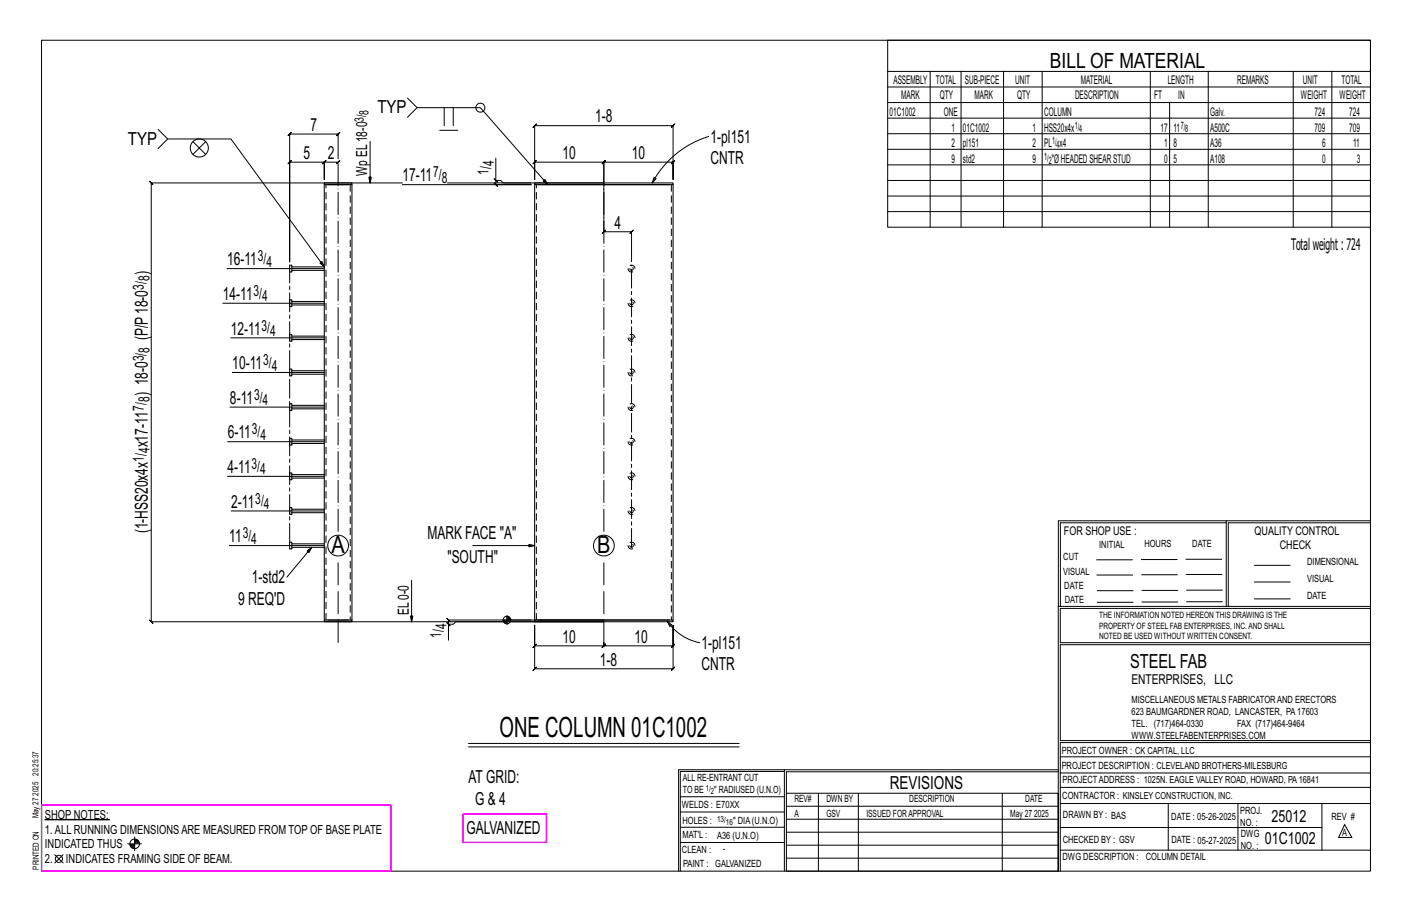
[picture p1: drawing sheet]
<svg xmlns="http://www.w3.org/2000/svg" width="432mm" height="279mm" viewBox="0 0 432 279" stroke-linecap="round" stroke-linejoin="round" font-family="sans-serif">
<path d="M13.8 250.5l19.6 .1z" fill="#000" stroke="#000" stroke-width=".31"/>
<g fill="none" stroke="#000" stroke-width=".31">
<path d="M12.7 12.3h406.4v254h-406.4zM271.5 12.3h147.6v57.2h-147.6zM48.3 39.5l3 3h19.3l28.6 39.1-1.4-1.2 .6-.5 .8 1.7M124.6 30l2.9 2.9h19.4l20.6 23.5-1.4-1 .6-.5 .8 1.5M127.5 32.9l-2.9 2.9M134.5 39.8h5.5M135.8 32.9v5.5M138.6 32.9v5.5M163.5 38.4l-.5 .5 1-1-.5 .5h42.3l-.5 .5 1-1-.5 .5v16.5v-5.3l.5-.5-1 1 .5-.5h-21.1l.5-.5-1 1 1-1-1 1 .5-.5h-21.2l.5-.5-1 1 .5-.5v5.3zM271.5 21.8h147.6M271.5 26.6h147.6M271.5 31.4h147.6"/>
<path d="M271.5 36.1h147.6M284.5 21.8v47.7M293.9 21.8v47.7M306.9 21.8v47.7M318.7 21.8v47.7M351.8 21.8v47.7M357.7 31.4v38.1M369.5 21.8v47.7M395.5 21.8v47.7M407.3 21.8v47.7M51.3 42.5l-3 2.9M59 43.3l1.9 1.9 2-1.9"/>
<path d="M59 47.2l1.9-2 2 2M103.4 48.5v-7.5l.5-.5-1 1 .5-.5h-14.8l.5-.5-1 1 .5-.5v39v-30.4l-.5 .5 1-1-.5 .5h10.6l-.5 .5 1-1-.5 .5v5.3v-5.3l-.5 .5 1-1-.5 .5h4.2l-.5 .5 1-1-.5 .5M113.2 43.2v12.7l-.4-1.7h.8l-.4 1.7M123 55.9h-76.8l-.5-.5 1 1-.5-.5v134.2l-.5-.5 1 1-.5-.5h138.5h-45.3l-.8 .7h-1.5v4.9M136.8 55.9h47.9M151.1 54.7l1 1zM151.6 48.3v6.9h1.5l.8 .7h8.5M151.6 55.2v1.2l-.5-.5 1 1-.5-.5h10.8h-39.4M184.7 49.6v21.2l-.5 .5 1-1-.5 .5h8.4l-.5 .5 1-1-.5 .5v9.2M200 54.2l.7 .4-1.2 1.3zM216.7 41.7a29.2 29.2 0 0 0-17.2 14.2M271.5 40.9h147.6"/>
<path d="M271.5 45.6h147.6M271.5 50.4h147.6M271.5 55.2h147.6M271.5 59.9h147.6M271.5 64.7h147.6M68.1 92.7h31.1M69.4 82.1h29.8M70.6 103.3h28.6M71 113.9h28.2M69.6 135h29.6M70.3 124.4h28.9M69.6 145.6h29.6"/>
<path d="M70.7 156.2h28.5M375 159.8h-50.7v25.6M375 159.2h-51.3l-.1 107.1M419.1 159.2h-44.1v26.2M419.1 159.8h-43.5v25.6M70.1 166.8h29.1M95.3 167.3l-1.4 1.1 .6 .5 .8-1.6-7.6 9.1M125.9 177.4v12.7l-.4-1.8h.8l-.4 1.8M144.6 166.8h18.9l-1.8 .4v-.8l1.8 .4M335.4 171.1h10.9M335.4 175.8h11M349 171h11"/>
<path d="M349.1 175.7h11M362.7 171h10.9M362.7 175.6h11M383.6 172.8h11M383.6 177.9h11M136.6 190.3l1 1zM153.6 189.5h8.8M153.9 189.7h1.1M153.9 190h1.1M154.1 190.2h.9M154.2 190.4h.8M154.5 190.6h.5"/>
<path d="M155 188.1v2.8M155 189.3h1.2M155 189.1h1.1M155 188.9h1M155 188.7h.8M155 188.5h.5M163.5 191.1v6.3l-.5 .5 1-1-.5 .5h21.2l-.5 .5 1-1-.5 .5v-1v1l-.5 .5 1-1-.5 .5h21.1l-.5 .5 1-1-.5 .5v-6.3v13.3l.5-.5-1 1 .5-.5h-42.3l.5-.5-1 1 .5-.5zM184.7 189.5h-47.6l-.5-.5 1 1-.5-.5v1.3M204 189.9l1.4 1.1-.6 .5zM204 189.9a15.6 15.6 0 0 0 10 6.6M323.7 185.4h95.4M335.5 184.1h11"/>
<path d="M335.5 180.6h11M349.2 184h11M349.2 180.5h11M362.9 180.4h10.9M362.9 184h10.9M383.6 183.1h11M419.1 186h-94.9v10.5h94.9M419.1 197.1h-94.9v29.3h94.9v.6h-94.9v39.3M143.3 227.3h82.7M143.3 228.3h82.7M239.9 235.8h-31.9v30.5M239.9 235.3h-32.4v31"/>
<path d="M323.6 235.3h-83.7v31M323.6 235.9h-83.1v6.6M324.2 236.3h94.9M324.2 231.4h94.9M39.1 258h4.2M39.7 258.2h1.5M39.8 258.4h1.4M39.9 258.7h1.3M40.1 258.9h1.1M40.4 259.2h.8M41.2 255.8v4.3M41.2 257.7h1.4"/>
<path d="M41.2 257.2h1.3M41.2 257.5h1.4M41.2 256.7h.8M41.2 257h1.1M208 252.9h31.9M208 257.5h31.9M208 243.6h31.9M208 248.2h31.9M240.5 242.5h83.1v23.8h-83.1zM240.5 258.4h83.1M240.5 254.4h83.1M240.5 250.4h83.1"/>
<path d="M240.5 246.5h83.1M250.3 242.5v23.8M262.5 242.5v23.8M306.5 242.5v23.8M324.2 253h80.1M324.2 245.6h94.9M324.2 259.9h94.9M324.2 240.7h94.9M357.3 245.6v14.3M378.6 245.6v14.3M404.3 245.6v14.3M411.2 252.1l2.2 3.9h-4z"/>
<path d="M16.8 261.3l2.5 2.5M19.3 261.3l-2.5 2.5M240.5 262.3h83.1"/>
<circle cx="146.9" cy="32.9" r="1.38"/>
<circle cx="60.9" cy="45.2" r="2.77"/>
<circle cx="103.4" cy="166.8" r="3.2"/>
<circle cx="184.7" cy="166.8" r="3.2"/>
<circle cx="155" cy="189.5" r="1.16"/>
<circle cx="41.2" cy="258" r="1.47"/>
<circle cx="18" cy="262.5" r="1.1"/>
</g>
<path d="M12.7 246.1h106.8v20.2h-106.8zM141.6 248.9h25.5v8.6h-25.5z" fill="none" stroke="#f0f" stroke-width=".5"/>
<g fill="none" stroke="#000" stroke-width=".32">
<path d="M99.2 55.9h8.4v.5h-8.4zM99.2 56.4v133.1M100.2 56.4h6.4M107.6 56.4v133.1M163.5 55.9h42.3v.5h-42.3zM163.5 56.4v133.1M164.6 56.4h40.2M205.8 56.4v133.1M88.6 91.7h.6v2h-.6zM88.6 81.1h.6v2.1h-.6zM89.2 92.2h10M89.2 93.2h10"/>
<path d="M89.2 81.6h10M89.2 82.6h10M88.6 102.2h.6v2.1h-.6zM88.6 112.8h.6v2.1h-.6zM89.2 102.7h10M89.2 103.8h10M89.2 113.3h10M89.2 114.4h10M88.6 134h.6v2.1h-.6zM88.6 123.4h.6v2.1h-.6zM89.2 135.6h10M89.2 134.5h10"/>
<path d="M89.2 125h10M89.2 123.9h10M88.6 155.2h.6v2h-.6zM88.6 144.6h.6v2.1h-.6zM89.2 156.7h10M89.2 155.7h10M89.2 146.1h10M89.2 145.1h10M88.6 165.7h.6v2.1h-.6zM89.2 167.3h10M89.2 166.2h10M99.2 189.5h8.4v.6h-8.4z"/>
<path d="M100.2 189.5h6.4M163.5 189.5h42.3v.6h-42.3zM164.6 189.5h40.2"/>
</g>
<g fill="none" stroke="#000" stroke-width=".31" stroke-dasharray="2 1.4">
<path d="M107.1 56.4v133.1M205.3 56.4v133.1M99.7 189.5v-133.1M164 189.5v-133.1"/>
<circle cx="193.1" cy="82.1" r="1.06"/>
<circle cx="193.1" cy="92.7" r="1.06"/>
<circle cx="193.1" cy="92.7" r=".53"/>
<circle cx="193.1" cy="82.1" r=".53"/>
<circle cx="193.1" cy="113.9" r="1.06"/>
<circle cx="193.1" cy="103.3" r="1.06"/>
<circle cx="193.1" cy="103.3" r=".53"/>
<circle cx="193.1" cy="113.9" r=".53"/>
<circle cx="193.1" cy="124.4" r="1.06"/>
<circle cx="193.1" cy="135" r="1.06"/>
<circle cx="193.1" cy="135" r=".53"/>
<circle cx="193.1" cy="124.4" r=".53"/>
<circle cx="193.1" cy="145.6" r="1.06"/>
<circle cx="193.1" cy="156.2" r="1.06"/>
<circle cx="193.1" cy="145.6" r=".53"/>
<circle cx="193.1" cy="156.2" r=".53"/>
<circle cx="193.1" cy="166.8" r="1.06"/>
<circle cx="193.1" cy="166.8" r=".53"/>
</g>
<path d="M103.4 162.4v-112.8M184.7 162.4v-112.8M103.4 196.4v-25.3M184.7 196.4v-25.3" fill="none" stroke="#000" stroke-width=".31" stroke-dasharray="6.8 1 0 1"/>
<path d="M88.6 165.7v-82.5M193.1 167.3v-86.2" fill="none" stroke="#000" stroke-width=".31" stroke-dasharray="5.8 1 1 1"/>
<text font-size="8.6" x="152.8" y="225.3">ONE COLUMN 01C1002</text>
<g font-size="7.3">
<text x="101.3" y="169.1">A</text>
<text x="182.6" y="169.1">B</text>
</g>
<text font-size="6.4" x="321.1" y="20.7">BILL OF MATERIAL</text>
<text font-size="5.9" x="345.6" y="204.1">STEEL FAB</text>
<g font-size="5.5">
<text x="115.4" y="34.7">TYP</text>
<text x="95" y="40">7</text>
<text x="182" y="37.4">1-8</text>
<text x="39.1" y="44.3">TYP</text>
<text x="217.3" y="43.6">1-pl151</text>
<text x="92.8" y="48.6">5</text>
<text x="100.3" y="48.6">2</text>
<text x="172" y="48.6">10</text>
<text x="193.2" y="48.6">10</text>
<text x="217.3" y="50.2">CNTR</text>
<text x="123" y="55.5">17-11</text>
<text x="187.9" y="69.9">4</text>
<text x="69.4" y="81.1">16-11</text>
<text x="45.3" y="84.2" transform="rotate(-90 45.3 84.2)">)</text>
<text x="68.1" y="91.7">14-11</text>
<text x="45.3" y="104.1" transform="rotate(-90 45.3 104.1)">(P/P18-0</text>
<text x="70.6" y="102.3">12-11</text>
<text x="71" y="112.9">10-11</text>
<text x="45.3" y="121.1" transform="rotate(-90 45.3 121.1)">) 18-0</text>
<text x="70.3" y="123.5">8-11</text>
<text x="45.3" y="136.8" transform="rotate(-90 45.3 136.8)">x17-11</text>
<text x="69.6" y="134">6-11</text>
<text x="69.6" y="144.6">4-11</text>
<text x="70.7" y="155.2">2-11</text>
<text x="45.3" y="163.1" transform="rotate(-90 45.3 163.1)">(1-HSS20x4x</text>
<text x="70.1" y="165.8">11</text>
<text x="130.8" y="164.7">MARK FACE &quot;A&quot;</text>
<text x="136.8" y="172.1">&quot;SOUTH&quot;</text>
<text x="77" y="178.3">1-std2</text>
<text x="72.8" y="184.9">9 REQ'D</text>
<text x="172" y="196.4">10</text>
<text x="194" y="196.4">10</text>
<text x="183.4" y="203.4">1-8</text>
<text x="214.5" y="198.4">1-pl151</text>
<text x="214.5" y="204.9">CNTR</text>
<text x="143.3" y="239.4">AT GRID:</text>
<text x="145.3" y="246">G &amp; 4</text>
<text x="272.2" y="241.1">REVISIONS</text>
<text x="142.7" y="255">GALVANIZED</text>
</g>
<g font-size="5.1">
<text x="388.9" y="251.3">25012</text>
<text x="386.8" y="258.1">01C1002</text>
</g>
<text font-size="4.9" x="394.8" y="76.4">Totalweight : 724</text>
<g font-size="4.7">
<text x="112.3" y="53.8" transform="rotate(-90 112.3 53.8)">Wp EL18-0</text>
<text x="149.4" y="53.4" transform="rotate(-90 149.4 53.4)">1/</text>
<text x="151" y="50.8" transform="rotate(-90 151 50.8)">4</text>
<text x="132.5" y="54.2">7/</text>
<text x="135.1" y="55.9">8</text>
<text x="78.9" y="79.9">3/</text>
<text x="81.5" y="81.5">4</text>
<text x="44" y="88.5" transform="rotate(-90 44 88.5)">3/</text>
<text x="45.7" y="85.9" transform="rotate(-90 45.7 85.9)">8</text>
<text x="77.6" y="90.5">3/</text>
<text x="80.2" y="92.1">4</text>
<text x="80" y="101">3/</text>
<text x="45.7" y="107.9" transform="rotate(-90 45.7 107.9)">8</text>
<text x="82.6" y="102.7">4</text>
<text x="44" y="110.5" transform="rotate(-90 44 110.5)">3/</text>
<text x="80.5" y="111.6">3/</text>
<text x="83.1" y="113.3">4</text>
<text x="44" y="125.5" transform="rotate(-90 44 125.5)">7/</text>
<text x="45.7" y="122.9" transform="rotate(-90 45.7 122.9)">8</text>
<text x="77.7" y="122.2">3/</text>
<text x="80.3" y="123.9">4</text>
<text x="77" y="132.8">3/</text>
<text x="79.6" y="134.5">4</text>
<text x="44" y="141.1" transform="rotate(-90 44 141.1)">1/</text>
<text x="45.7" y="138.5" transform="rotate(-90 45.7 138.5)">4</text>
<text x="76.9" y="143.4">3/</text>
<text x="79.6" y="145">4</text>
<text x="78.1" y="154">3/</text>
<text x="80.7" y="155.6">4</text>
<text x="74.2" y="164.5">3/</text>
<text x="76.8" y="166.2">4</text>
<text x="125" y="187.9" transform="rotate(-90 125 187.9)">EL0-0</text>
<text x="134.9" y="194.9" transform="rotate(-90 134.9 194.9)">1/</text>
<text x="136.6" y="192.3" transform="rotate(-90 136.6 192.3)">4</text>
</g>
<text font-size="4.2" x="346" y="209.1">ENTERPRISES, LLC</text>
<g font-size="4">
<text x="112.7" y="35" transform="rotate(-90 112.7 35)">8</text>
<text x="111.3" y="37.3" transform="rotate(-90 111.3 37.3)">3/</text>
</g>
<g font-size="3.8">
<text x="13.8" y="250.3">SHOP NOTES:</text>
<text x="13.8" y="254.8">1.ALL RUNNING DIMENSIONSARE MEASURED FROM TOP OF BASE PLATE</text>
<text x="13.8" y="263.9">2.</text>
<text x="13.8" y="259.3">INDICATED THUS</text>
<text x="20.2" y="263.9">INDICATES FRAMING SIDE OF BEAM.</text>
</g>
<g font-size="3.7">
<text x="273.2" y="25.6">ASSEMBLY</text>
<text x="286.2" y="25.6">TOTAL</text>
<text x="295.1" y="25.6">SUB-PIECE</text>
<text x="310.4" y="25.6">UNIT</text>
<text x="330.5" y="25.6">MATERIAL</text>
<text x="357.1" y="25.6">LENGTH</text>
<text x="378.3" y="25.6">REMARKS</text>
<text x="398.4" y="25.6">UNIT</text>
<text x="410.2" y="25.6">TOTAL</text>
<text x="272.1" y="35.5">01C1002</text>
<text x="275.6" y="30.4">MARK</text>
<text x="287.4" y="30.4">QTY</text>
<text x="288.6" y="35.5">ONE</text>
<text x="298" y="30.4">MARK</text>
<text x="311" y="30.4">QTY</text>
<text x="319.3" y="35.5">COLUMN</text>
<text x="328.7" y="30.4">DESCRIPTION</text>
<text x="353" y="30.4">FT</text>
<text x="360.3" y="30.4">IN</text>
<text x="370.1" y="35.5">Galv.</text>
<text x="397.8" y="30.4">WEIGHT</text>
<text x="402" y="35.5">724</text>
<text x="409.6" y="30.4">WEIGHT</text>
<text x="412.6" y="35.5">724</text>
<text x="290.9" y="40.2">1</text>
<text x="294.5" y="40.2">01C1002</text>
<text x="315.8" y="40.2">1</text>
<text x="319.3" y="40.2">HSS20x4x</text>
<text x="354.9" y="40.2">17</text>
<text x="358.9" y="40.2">11</text>
<text x="370.1" y="40.2">A500C</text>
<text x="402" y="40.2">709</text>
<text x="412.6" y="40.2">709</text>
<text x="290.9" y="45">2</text>
<text x="294.5" y="45">pl151</text>
<text x="315.8" y="45">2</text>
<text x="319.3" y="45">PL x4</text>
<text x="356" y="45">1</text>
<text x="358.9" y="45">8</text>
<text x="370.1" y="45">A36</text>
<text x="404.3" y="45">6</text>
<text x="413.8" y="45">11</text>
<text x="290.9" y="49.7">9</text>
<text x="294.5" y="49.7">std2</text>
<text x="315.8" y="49.7">9</text>
<text x="321.6" y="49.7">&quot;ØHEADEDSHEARSTUD</text>
<text x="356" y="49.7">0</text>
<text x="358.9" y="49.7">5</text>
<text x="370.1" y="49.7">A108</text>
<text x="404.3" y="49.7">0</text>
<text x="415" y="49.7">3</text>
<text x="325.3" y="163.4">FOR SHOP USE :</text>
<text x="383.7" y="163.4">QUALITY CONTROL</text>
<text x="391.4" y="167.8">CHECK</text>
</g>
<g font-size="3.1">
<text x="328.6" y="39.4">1/</text>
<text x="330" y="40.5">4</text>
<text x="361.1" y="39.4">7/</text>
<text x="362.5" y="40.5">8</text>
<text x="321.7" y="44.1">1/</text>
<text x="323.1" y="45.3">4</text>
<text x="319.3" y="48.9">1/</text>
<text x="320.7" y="50">2</text>
<text x="336.2" y="167.4">INITIAL</text>
<text x="350" y="167.1">HOURS</text>
<text x="364.6" y="167.2">DATE</text>
<text x="325.2" y="171.3">CUT</text>
<text x="399.8" y="172.8">DIMENSIONAL</text>
<text x="325.1" y="175.8">VISUAL</text>
<text x="399.8" y="177.9">VISUAL</text>
<text x="325.5" y="180">DATE</text>
<text x="325.7" y="184.4">DATE</text>
<text x="399.8" y="183.1">DATE</text>
<text x="346" y="215">MISCELLANEOUS METALS FABRICATORAND ERECTORS</text>
<text x="346" y="218.6">623 BAUMGARDNER ROAD, LANCASTER, PA17603</text>
<text x="346" y="225.8">WWW.STEELFABENTERPRISES.COM</text>
<text x="346" y="222.2">TEL. (717)464-0330</text>
<text x="378.3" y="222.2">FAX (717)464-9464</text>
<text x="324.7" y="230.5">PROJECT OWNER : CK CAPITAL, LLC</text>
<text x="208.8" y="238.8">ALL RE-ENTRANT CUT</text>
<text x="324.7" y="235.1">PROJECT DESCRIPTION : CLEVELAND BROTHERS-MILESBURG</text>
<text x="324.9" y="239.5">PROJECTADDRESS : 1025N. EAGLE VALLEY ROAD, HOWARD, PA16841</text>
<text x="208.8" y="242.5">TO BE</text>
<text x="218.4" y="242.5">&quot; RADIUSED (U.N.O)</text>
<text x="242.9" y="245.3">REV#</text>
<text x="252.7" y="245.3">DWN BY</text>
<text x="278.1" y="245.3">DESCRIPTION</text>
<text x="313.5" y="245.3">DATE</text>
<text x="324.9" y="244.2">CONTRACTOR : KINSLEY CONSTRUCTION, INC.</text>
<text x="208.5" y="247">WELDS : E70XX</text>
<text x="208.7" y="251.7">HOLES :</text>
<text x="224.2" y="251.8">&quot; DIA(U.N.O)</text>
<text x="242.9" y="249.9">A</text>
<text x="252.7" y="249.9">GSV</text>
<text x="264.9" y="249.9">ISSUED FORAPPROVAL</text>
<text x="309" y="249.9">May 27</text>
<text x="316.2" y="249.9">2025</text>
<text x="325.1" y="250">DRAWN BY : BAS</text>
<text x="358.2" y="250.5">DATE : 05-26-2025</text>
<text x="379.3" y="248.9">PROJ.</text>
<text x="407.2" y="250.5">REV #</text>
<text x="208.7" y="256.3">MAT'L :</text>
<text x="219.3" y="256.4">A36 (U.N.O)</text>
<text x="325" y="257.6">CHECKED BY : GSV</text>
<text x="358.3" y="257.7">DATE : 05-27-2025</text>
<text x="379.3" y="252.5">NO. :</text>
<text x="379.5" y="255.9">DWG</text>
<text x="410.5" y="255.5">A</text>
<text x="208.6" y="260.7">CLEAN :</text>
<text x="221.1" y="260.6">-</text>
<text x="324.9" y="262.9">DWG DESCRIPTION :</text>
<text x="350.4" y="263">COLUMN DETAIL</text>
<text x="379.5" y="259.5">NO. :</text>
<text x="208.9" y="265">PAINT : GALVANIZED</text>
</g>
<g font-size="2.7">
<text x="336.1" y="189">THE INFORMATION NOTED HEREON THIS DRAWING IS THE</text>
<text x="336.1" y="195.4">NOTED BE USED WITHOUT WRITTEN CONSENT.</text>
<text x="336.1" y="192.2">PROPERTY OF STEEL FAB ENTERPRISES, INC.AND SHALL</text>
</g>
<g font-size="2.6">
<text x="215.9" y="241.8">1/</text>
<text x="217.4" y="242.7">2</text>
<text x="219.3" y="251.1">13/</text>
<text x="222" y="252.1">16</text>
</g>
<g font-size="2.5">
<text x="11.7" y="237.1" transform="rotate(-90 11.7 237.1)">20:25:37</text>
<text x="11.8" y="243.3" transform="rotate(-90 11.8 243.3)">2025</text>
<text x="11.8" y="250.1" transform="rotate(-90 11.8 250.1)">May 27</text>
<text x="11.9" y="265.8" transform="rotate(-90 11.9 265.8)">PRINTED ON</text>
</g>
</svg>
